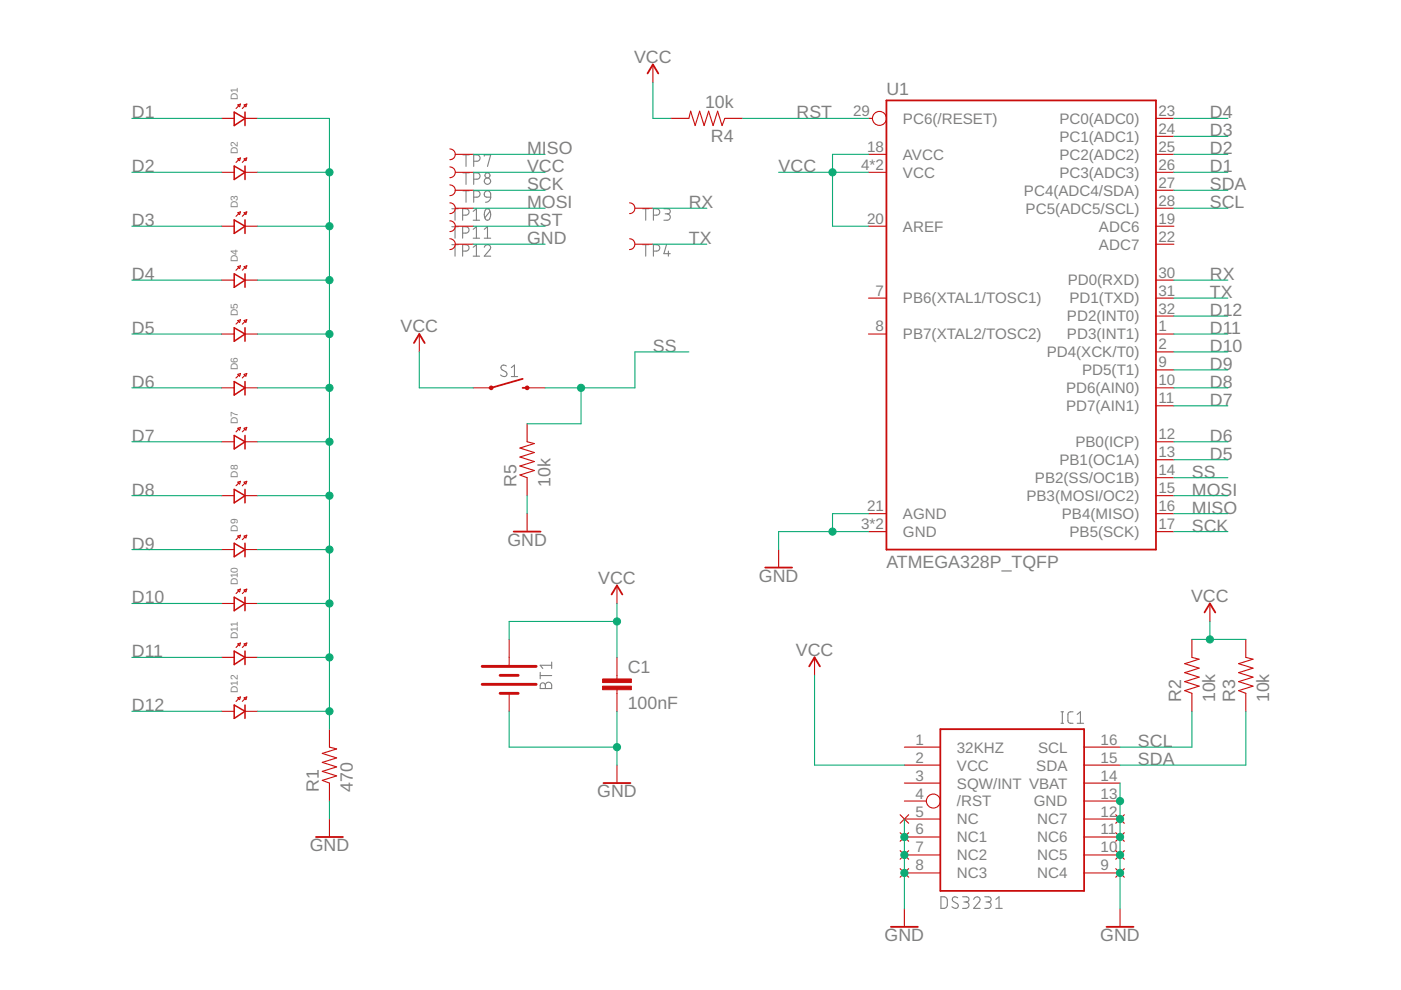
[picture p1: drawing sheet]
<svg xmlns="http://www.w3.org/2000/svg" width="297mm" height="210mm" viewBox="0 0 297 210" stroke-linecap="round" stroke-linejoin="round" font-family="sans-serif">
<g fill="none" stroke="#808080" stroke-width=".23">
<path d="M98.1 32.8h1.4M98.1 36.6h1.4M98.8 32.8v2.5M98.8 36.6v2.5M100.4 34.2h.7a.68 .68 0 0 0 .7-.7 .68 .68 0 0 0-.7-.7h-.7v2.5M100.4 38h.7a.68 .68 0 0 0 .7-.7 .68 .68 0 0 0-.7-.7h-.7v2.5M102.7 33.1v-.3h1.3l-.6 2.5M95.8 44.3h1.4M95.8 48.1h1.4M95.8 51.9h1.4M96.5 44.3v2.4M96.5 48.1v2.4"/>
<path d="M96.5 51.9v2.4M98.1 45.6h.7a.68 .68 0 0 0 .6-.7 .68 .68 0 0 0-.6-.6h-.7v2.4M98.1 49.4h.7a.68 .68 0 0 0 .6-.7 .68 .68 0 0 0-.6-.6h-.7v2.4M98.1 53.2h.7a.68 .68 0 0 0 .6-.6 .68 .68 0 0 0-.6-.7h-.7v2.4M98.1 40.4h1.4M98.8 40.4v2.5M100.3 44.8l.7-.5v2.4M100.3 48.6l.7-.5v2.4M100.3 52.4l.7-.5v2.4M100.3 46.7h1.4M100.3 50.5h1.4M100.3 54.3h1.4"/>
<path d="M100.4 41.8h.7a.68 .68 0 0 0 .7-.7 .68 .68 0 0 0-.7-.7h-.7v2.5M102.7 52.4a.66 .66 0 0 1 .9-.5 .66 .66 0 0 1 .2 1.1l-1.1 1.3h1.3M102.7 50.5h1.3M102.7 48.6l.7-.5v2.4M103 40.6l.5-.1 .5 .4v.9h-.8a.66 .66 0 0 1-.6-.5 .66 .66 0 0 1 .4-.7zM103 44.5l.1-.1a.69 .69 0 0 1 .7 .1 .69 .69 0 0 1 .2 .7 1.05 1.05 0 0 1-.8 1.5 1.73 1.73 0 0 1-.2-2.2zM103.9 44.8l-1.1 1.4M104 41.8l-.3 .8-.8 .3M136.2 44.3h1.4M136.2 51.9h1.4M136.9 44.3v2.4M136.9 51.9v2.4"/>
<path d="M138.5 45.6h.7a.68 .68 0 0 0 .7-.7 .68 .68 0 0 0-.7-.6h-.7v2.4M138.5 53.2h.7a.68 .68 0 0 0 .7-.6 .68 .68 0 0 0-.7-.7h-.7v2.4M140.8 44.3h.8a.54 .54 0 0 1 .5 .5 .54 .54 0 0 1-.5 .5h-.6M141.3 51.9l-.5 1.9h1.3M141.4 45.3a.68 .68 0 0 1 .7 .7 .68 .68 0 0 1-.7 .7h-.6M141.7 53.2v1.1M107.4 77.6a.61 .61 0 0 0-1-.1 .61 .61 0 0 0 .1 .9l.7 .4a.59 .59 0 0 1 .2 .9 .59 .59 0 0 1-.9 .1l-.4-.3M108.4 77.9l.7-.5v2.4M108.4 79.8h1.3M114.5 142.6v1.3M114.5 143.2h2.5M114.7 145l.3-.2h.4l.2 .5a.67 .67 0 0 1 .7-.7 .67 .67 0 0 1 .7 .7v.7h-2.5z"/>
<path d="M115.6 145.3v.7M117 140.4v1.3M117 141.1h-2.5l.6 .6M225 153.4h.5M225 150.9h.5M225.2 150.9v2.5M227.5 150.9h-.7l-.3 .2-.1 .4 .1 1.6 .3 .2 .7 .1M228.4 153.4h1.3M228.4 151.5l.7-.6v2.5M199.5 190.1l.9 .1 .4 .4v1.5l-.4 .5h-.9zM203.1 190.4a.61 .61 0 0 0-1-.2 .61 .61 0 0 0 .1 1l.7 .4a.62 .62 0 0 1 0 .9 .62 .62 0 0 1-.9-.1l-.2-.1M204.1 190.1h.8a.55 .55 0 0 1 .6 .6 .55 .55 0 0 1-.6 .5h-.5"/>
<path d="M204.8 191.2a.68 .68 0 0 1 .6 .7 .68 .68 0 0 1-.6 .7h-.7M206.4 190.7a.67 .67 0 0 1 1-.5 .67 .67 0 0 1 .2 1l-1.2 1.4h1.4M208.8 190.1h.8a.55 .55 0 0 1 .5 .6 .55 .55 0 0 1-.5 .5h-.5M209.5 191.2a.68 .68 0 0 1 .6 .7 .68 .68 0 0 1-.6 .7h-.7M211.1 192.6h1.4M211.1 190.7l.7-.6v2.5"/>
<circle cx="103.3" cy="37.2" r=".54"/>
<circle cx="103.4" cy="38.4" r=".68"/>
</g>
<g fill="none" stroke="#c90d0c" stroke-width=".38">
<path d="M137.3 15.6l1.1-1.9 1.2 1.9M187.9 21.3h57.2v95.2h-57.2zM87.8 72.7l1.1-1.9 1.1 1.9M110.8 82.2h1M110.8 80.3l-6.7 1.9M108.9 112.7h5.7M129.7 126l1.1-1.9 1.2 1.9M162.2 120.3h5.7M255.4 129.9l1.1-1.9 1.2 1.9M171.6 141.3l1.1-1.9 1.1 1.9M199.4 154.6h30.4v34.3h-30.4zM67 177.5h5.7"/>
<path d="M128 166h5.7M188.9 196.5h5.7M234.6 196.5h5.7"/>
</g>
<g fill="none" stroke="#c90d0c" stroke-width=".23">
<path d="M138.4 13.7v3.8M47 36.5h2.7M47 25.1h2.7M50.4 22.2l.6-.1-.2 .5zM50.4 33.7l.6-.2-.2 .6zM50.6 22.4l-.6 .6M50.6 33.9l-.6 .5M51.8 22.2l.5-.1-.2 .5zM51.8 33.7l.5-.2-.2 .6zM51.9 36.5h2.7M51.9 25.1h2.7M51.9 22.4l-.5 .6"/>
<path d="M51.9 33.9l-.5 .5M95.4 31.6a1.14 1.14 0 0 1 1.1 1.1 1.14 1.14 0 0 1-1.1 1.2M95.4 35.4a1.14 1.14 0 0 1 1.1 1.1 1.14 1.14 0 0 1-1.1 1.2M95.4 39.2a1.14 1.14 0 0 1 1.1 1.1 1.14 1.14 0 0 1-1.1 1.2M96.5 36.5h3.8M96.5 32.7h3.8M142.2 25.1h3.8l.4-1.5 1 3 .9-3 1 3 .9-3 1 3 .9-3 1 3 .6-1.5h3.8M184.1 36.5h3.8M184.1 32.7h3.8M184.1 25.1h.9M245.1 36.5h3.8M245.1 32.7h3.8"/>
<path d="M245.1 28.9h3.8M245.1 25.1h3.8M47 48h2.7M47 59.4h2.7M50.4 45.1l.6-.2-.2 .6zM50.4 56.5l.6-.2-.2 .6zM50.6 45.3l-.6 .6M50.6 56.7l-.6 .6M51.8 45.1l.5-.2-.2 .6zM51.8 56.5l.5-.2-.2 .6zM51.9 48h2.7M51.9 59.4h2.7"/>
<path d="M51.9 45.3l-.5 .6M51.9 56.7l-.5 .6M95.4 43a1.14 1.14 0 0 1 1.1 1.2 1.14 1.14 0 0 1-1.1 1.1M95.4 46.8a1.14 1.14 0 0 1 1.1 1.2 1.14 1.14 0 0 1-1.1 1.1M95.4 50.6a1.14 1.14 0 0 1 1.1 1.2 1.14 1.14 0 0 1-1.1 1.1M96.5 48h3.8M96.5 51.8h3.8M96.5 44.2h3.8M96.5 40.3h3.8M133.5 43a1.14 1.14 0 0 1 1.1 1.2 1.14 1.14 0 0 1-1.1 1.1M133.5 50.6a1.14 1.14 0 0 1 1.1 1.2 1.14 1.14 0 0 1-1.1 1.1M134.6 51.8h3.8"/>
<path d="M134.6 44.2h3.8M184.1 48h3.8M245.1 48h3.8M245.1 59.4h3.8M245.1 51.8h3.8M245.1 44.2h3.8M245.1 40.3h3.8M47 70.8h2.7M50.4 68l.6-.2-.2 .5zM50.4 79.4l.6-.2-.2 .6zM50.6 68.2l-.6 .5M50.6 79.6l-.6 .5"/>
<path d="M51.8 68l.5-.2-.2 .5zM51.8 79.4l.5-.2-.2 .6zM51.9 70.8h2.7M51.9 68.2l-.5 .5M51.9 79.6l-.5 .5M88.9 70.8v3.8M184.1 70.8h3.8M184.1 63.2h3.8M245.1 70.8h3.8M245.1 63.2h3.8M245.1 78.4h3.8M245.1 74.6h3.8"/>
<path d="M245.1 67h3.8M47 93.7h2.7M47 82.2h2.7M50.4 90.8l.6-.2-.2 .6zM50.6 91l-.6 .6M51.8 90.8l.5-.2-.2 .6zM51.9 93.7h2.7M51.9 82.2h2.7M51.9 91l-.5 .6M100.3 82.2h3.8M111.8 82.2h3.8M111.8 89.9v3.8l1.5 .3-3.1 1 3.1 .9-3.1 1 3.1 1-3.1 .9 3.1 1-3.1 .9 1.6 .6v3.8"/>
<path d="M245.1 97.5h3.8M245.1 93.7h3.8M245.1 86h3.8M245.1 82.2h3.8M47 105.1h2.7M47 116.5h2.7M50.4 102.2l.6-.2-.2 .6zM50.4 113.7l.6-.2-.2 .5zM50.6 102.4l-.6 .6M50.6 113.9l-.6 .5M51.8 102.2l.5-.2-.2 .6zM51.8 113.7l.5-.2-.2 .5z"/>
<path d="M51.9 105.1h2.7M51.9 102.4l-.5 .6M51.9 116.5h2.7M51.9 113.9l-.5 .5M111.8 108.9v3.8M165.1 116.5v3.8M184.1 112.7h3.8M184.1 108.9h3.8M245.1 112.7h3.8M245.1 108.9h3.8M245.1 105.1h3.8M245.1 101.3h3.8"/>
<path d="M47 128h2.7M47 139.4h2.7M50.4 125.1l.6-.2-.2 .6zM50.4 136.5l.6-.2-.2 .6zM50.6 125.3l-.6 .6M50.6 136.7l-.6 .6M51.8 125.1l.5-.2-.2 .6zM51.8 136.5l.5-.2-.2 .6zM51.9 128h2.7M51.9 125.3l-.5 .6M51.9 139.4h2.7M51.9 136.7l-.5 .6"/>
<path d="M107.9 135.6v5.3M130.8 124.1v3.9M130.8 139.4v4.6M172.7 139.4v3.8M252.7 135.6v3.8l1.5 .4-3 .9 3 1-3 .9 3 1-3 .9 3 1-3 .9 1.5 .6v3.8M256.5 128v3.8M264.1 135.6v3.8l1.6 .4-3.1 .9 3.1 1-3.1 .9 3.1 1-3.1 .9 3.1 1-3.1 .9 1.5 .6v3.8M47 150.8h2.7M50.4 148l.6-.2-.2 .5zM50.6 148.1l-.6 .6M51.8 148l.5-.2-.2 .5zM51.9 150.8h2.7"/>
<path d="M51.9 148.1l-.5 .6M69.8 154.6v3.8l1.6 .4-3.1 .9 3.1 1-3.1 .9 3.1 1-3.1 1 3.1 .9-3.1 1 1.5 .5v3.8M107.9 147v3.8M130.8 146.2v4.6M191.7 158.4h7.7M229.8 158.4h7.7M69.8 173.7v3.8M130.8 162.2v3.8M190.8 172.7l1.9 1.9M190.8 176.6l1.9 1.8M191.7 162.2h7.7M191.7 169.8h4.7"/>
<path d="M191.7 166h7.7M191.7 173.7h7.7M191.7 177.5h7.7M192.7 172.7l-1.9 1.9M192.7 176.6l-1.9 1.8M229.8 162.2h7.7M229.8 169.8h7.7M229.8 166h7.7M229.8 173.7h7.7M229.8 177.5h7.7M236.6 176.6l1.8 1.8M236.6 172.7l1.8 1.9"/>
<path d="M238.4 176.6l-1.8 1.8M238.4 172.7l-1.8 1.9M190.8 180.4l1.9 1.8M190.8 184.2l1.9 1.8M191.7 181.3h7.7M191.7 185.1h7.7M191.7 192.7v3.8M192.7 180.4l-1.9 1.8M192.7 184.2l-1.9 1.8M229.8 181.3h7.7M229.8 185.1h7.7M236.6 184.2l1.8 1.8"/>
<path d="M236.6 180.4l1.8 1.8M237.5 192.7v3.8M238.4 184.2l-1.8 1.8M238.4 180.4l-1.8 1.8"/>
<circle cx="186.5" cy="25.1" r="1.48"/>
<circle cx="197.9" cy="169.8" r="1.48"/>
</g>
<g fill="none" stroke="#c90d0c" stroke-width=".61">
<path d="M102.2 141.3h11.5M102.2 145.1h11.5M106 143.2h3.9M106 147h3.9"/>
<circle cx="104.1" cy="82.2" r=".19"/>
<circle cx="111.8" cy="82.2" r=".19"/>
</g>
<g fill="none" stroke="#c90d0c" stroke-width=".32">
<path d="M49.7 23.8l2.2 1.3-2.2 1.5zM49.7 35.2l2.2 1.3-2.2 1.6zM51.9 23.8v2.8M51.9 35.2v2.9M49.7 46.6l2.2 1.4-2.2 1.5zM49.7 58.1l2.2 1.3-2.2 1.5zM51.9 46.6v2.9M51.9 58.1v2.8M49.7 69.5l2.2 1.3-2.2 1.5zM51.9 69.5v2.8M49.7 80.9l2.2 1.3-2.2 1.6zM49.7 92.3l2.2 1.4-2.2 1.5z"/>
<path d="M51.9 80.9v2.9M51.9 92.3v2.9M49.7 103.8l2.2 1.3-2.2 1.5zM49.7 115.2l2.2 1.3-2.2 1.5zM51.9 103.8v2.8M51.9 115.2v2.8M49.7 126.6l2.2 1.4-2.2 1.5zM49.7 138l2.2 1.4-2.2 1.5zM51.9 126.6v2.9M51.9 138v2.9M49.7 149.5l2.2 1.3-2.2 1.5zM51.9 149.5v2.8"/>
</g>
<g fill="#c90d0c" stroke="#c90d0c" stroke-width=".21">
<path d="M127.8 145.5h6.1v.7h-6.1z"/>
<path d="M127.8 144h6.1v.7h-6.1z"/>
</g>
<g fill="none" stroke="#0dab76" stroke-width=".23">
<path d="M138.4 17.5v7.6h3.8M28 36.5h19M28 25.1h19M54.6 25.1h15.2v129.5M54.6 36.5h15.2M100.3 36.5h15.3M100.3 32.7h15.3M157.5 25.1h26.6M165.1 36.5h19M184.1 32.7h-7.6v15.3h7.6M248.9 36.5h11.4M248.9 32.7h11.4"/>
<path d="M248.9 25.1h11.4M248.9 28.9h11.4M28 48h19M28 59.4h19M54.6 48h15.2M54.6 59.4h15.2M100.3 51.8h15.3M100.3 48h15.3M100.3 44.2h15.3M100.3 40.3h15.3M138.4 51.8h11.5M138.4 44.2h11.5"/>
<path d="M248.9 59.4h11.4M248.9 44.2h11.4M248.9 40.3h11.4M28 70.8h19M54.6 70.8h15.2M88.9 74.6v7.6h11.4M146 74.6h-11.4v7.6h-19M248.9 63.2h11.4M248.9 74.6h11.4M248.9 67h11.4M248.9 70.8h11.4M248.9 78.4h11.4"/>
<path d="M28 82.2h19M28 93.7h19M54.6 82.2h15.2M54.6 93.7h15.2M123.2 82.2v7.7h-11.4M248.9 82.2h11.4M248.9 93.7h11.4M248.9 86h11.4M248.9 97.5h11.4M28 105.1h19M28 116.5h19M54.6 105.1h15.2"/>
<path d="M54.6 116.5h15.2M111.8 105.1v3.8M184.1 112.7h-19v3.8M184.1 108.9h-7.6v3.8M248.9 112.7h11.4M248.9 108.9h11.4M248.9 105.1h11.4M248.9 101.3h11.4M28 139.4h19M28 128h19M54.6 139.4h15.2M54.6 128h15.2"/>
<path d="M130.8 128v11.4M130.8 131.8h-22.9v3.8M252.7 135.6h11.4M256.5 131.8v3.8M28 150.8h19M54.6 150.8h15.2M107.9 150.8v7.6h22.9M130.8 150.8v11.4M172.7 143.2v19h19M252.7 150.8v7.6h-15.2M264.1 150.8v11.4h-26.6M69.8 169.8v3.9"/>
<path d="M191.7 173.7v19M237.5 166v26.7"/>
</g>
<g fill="#0dab76" stroke="#0dab76" stroke-width=".21">
<circle cx="130.8" cy="158.4" r=".76"/>
<circle cx="176.5" cy="112.7" r=".76"/>
<circle cx="191.7" cy="177.5" r=".76"/>
<circle cx="191.7" cy="181.3" r=".76"/>
<circle cx="191.7" cy="185.1" r=".76"/>
<circle cx="237.5" cy="177.5" r=".76"/>
<circle cx="237.5" cy="181.3" r=".76"/>
<circle cx="237.5" cy="173.7" r=".76"/>
<circle cx="237.5" cy="169.8" r=".76"/>
<circle cx="237.5" cy="185.1" r=".76"/>
<circle cx="130.8" cy="131.8" r=".76"/>
<circle cx="176.5" cy="36.5" r=".76"/>
<circle cx="256.5" cy="135.6" r=".76"/>
<circle cx="123.2" cy="82.2" r=".76"/>
<circle cx="69.8" cy="36.5" r=".76"/>
<circle cx="69.8" cy="48" r=".76"/>
<circle cx="69.8" cy="59.4" r=".76"/>
<circle cx="69.8" cy="70.8" r=".76"/>
<circle cx="69.8" cy="82.2" r=".76"/>
<circle cx="69.8" cy="93.7" r=".76"/>
<circle cx="69.8" cy="105.1" r=".76"/>
<circle cx="69.8" cy="116.5" r=".76"/>
<circle cx="69.8" cy="150.8" r=".76"/>
<circle cx="69.8" cy="128" r=".76"/>
<circle cx="69.8" cy="139.4" r=".76"/>
</g>
<g font-size="3.8" fill="#808080">
<text x="134.4" y="13.3">VCC</text>
<text x="149.5" y="22.8">10k</text>
<text x="187.9" y="20.2">U1</text>
<text x="28" y="25.1">D1</text>
<text x="168.9" y="25.1">RST</text>
<text x="256.5" y="28.9">D3</text>
<text x="256.5" y="25.1">D4</text>
<text x="111.8" y="32.7">MISO</text>
<text x="150.7" y="30">R4</text>
<text x="256.5" y="32.7">D2</text>
<text x="28" y="36.5">D2</text>
<text x="111.8" y="36.5">VCC</text>
<text x="111.8" y="40.3">SCK</text>
<text x="165.1" y="36.5">VCC</text>
<text x="256.5" y="36.5">D1</text>
<text x="256.5" y="40.3">SDA</text>
<text x="28" y="48">D3</text>
<text x="111.8" y="48">RST</text>
<text x="111.8" y="44.2">MOSI</text>
<text x="146" y="44.2">RX</text>
<text x="256.5" y="44.2">SCL</text>
<text x="111.8" y="51.8">GND</text>
<text x="146" y="51.8">TX</text>
<text x="28" y="59.4">D4</text>
<text x="256.5" y="59.4">RX</text>
<text x="256.5" y="63.2">TX</text>
<text x="28" y="70.8">D5</text>
<text x="84.9" y="70.4">VCC</text>
<text x="256.5" y="67">D12</text>
<text x="256.5" y="70.8">D11</text>
<text x="138.4" y="74.6">SS</text>
<text x="256.5" y="74.6">D10</text>
<text x="28" y="82.2">D6</text>
<text x="256.5" y="82.2">D8</text>
<text x="256.5" y="78.4">D9</text>
<text x="256.5" y="86">D7</text>
<text x="28" y="93.7">D7</text>
<text x="256.5" y="93.7">D6</text>
<text x="252.7" y="101.3">SS</text>
<text x="256.5" y="97.5">D5</text>
<text x="28" y="105.1">D8</text>
<text x="109.5" y="103.2" transform="rotate(-90 109.5 103.2)">R5</text>
<text x="116.7" y="103.2" transform="rotate(-90 116.7 103.2)">10k</text>
<text x="252.7" y="105.1">MOSI</text>
<text x="252.7" y="108.9">MISO</text>
<text x="252.7" y="112.7">SCK</text>
<text x="28" y="116.5">D9</text>
<text x="107.6" y="115.8">GND</text>
<text x="126.8" y="123.8">VCC</text>
<text x="160.9" y="123.4">GND</text>
<text x="187.9" y="120.3">ATMEGA328P_TQFP</text>
<text x="28" y="127.9">D10</text>
<text x="252.5" y="127.6">VCC</text>
<text x="28" y="139.4">D11</text>
<text x="133.1" y="142.6">C1</text>
<text x="168.7" y="139">VCC</text>
<text x="250.5" y="148.9" transform="rotate(-90 250.5 148.9)">R2</text>
<text x="257.7" y="148.9" transform="rotate(-90 257.7 148.9)">10k</text>
<text x="261.9" y="148.9" transform="rotate(-90 261.9 148.9)">R3</text>
<text x="269.1" y="148.9" transform="rotate(-90 269.1 148.9)">10k</text>
<text x="28" y="150.8">D12</text>
<text x="133.1" y="150.2">100nF</text>
<text x="241.3" y="158.4">SCL</text>
<text x="67.6" y="167.9" transform="rotate(-90 67.6 167.9)">R1</text>
<text x="74.8" y="167.9" transform="rotate(-90 74.8 167.9)">470</text>
<text x="241.3" y="162.2">SDA</text>
<text x="126.6" y="169.1">GND</text>
<text x="65.7" y="180.5">GND</text>
<text x="187.6" y="199.6">GND</text>
<text x="233.3" y="199.6">GND</text>
</g>
<g font-size="3.2" fill="#808080">
<text x="180.9" y="24.6">29</text>
<text x="191.4" y="26.2">PC6(/RESET)</text>
<text x="224.6" y="26.2">PC0(ADC0)</text>
<text x="245.6" y="28.4">24</text>
<text x="245.6" y="24.6">23</text>
<text x="182.6" y="36">4*2</text>
<text x="183.8" y="32.2">18</text>
<text x="191.4" y="33.9">AVCC</text>
<text x="224.6" y="33.9">PC2(ADC2)</text>
<text x="224.6" y="30.1">PC1(ADC1)</text>
<text x="245.6" y="36">26</text>
<text x="245.6" y="32.2">25</text>
<text x="191.4" y="37.7">VCC</text>
<text x="217.1" y="41.5">PC4(ADC4/SDA)</text>
<text x="224.6" y="37.7">PC3(ADC3)</text>
<text x="245.6" y="39.8">27</text>
<text x="183.8" y="47.4">20</text>
<text x="217.5" y="45.3">PC5(ADC5/SCL)</text>
<text x="245.6" y="47.4">19</text>
<text x="245.6" y="43.6">28</text>
<text x="191.4" y="49.1">AREF</text>
<text x="233" y="52.9">ADC7</text>
<text x="233" y="49.1">ADC6</text>
<text x="245.6" y="51.2">22</text>
<text x="245.6" y="58.9">30</text>
<text x="185.6" y="62.7">7</text>
<text x="191.4" y="64.3">PB6(XTAL1/TOSC1)</text>
<text x="226.4" y="60.5">PD0(RXD)</text>
<text x="226.7" y="64.3">PD1(TXD)</text>
<text x="245.6" y="62.7">31</text>
<text x="185.6" y="70.3">8</text>
<text x="191.4" y="72">PB7(XTAL2/TOSC2)</text>
<text x="226.2" y="72">PD3(INT1)</text>
<text x="226.2" y="68.1">PD2(INT0)</text>
<text x="245.6" y="70.3">1</text>
<text x="245.6" y="66.5">32</text>
<text x="221.9" y="75.8">PD4(XCK/T0)</text>
<text x="245.6" y="77.9">9</text>
<text x="245.6" y="74.1">2</text>
<text x="226" y="83.4">PD6(AIN0)</text>
<text x="229.4" y="79.6">PD5(T1)</text>
<text x="245.6" y="81.7">10</text>
<text x="226" y="87.2">PD7(AIN1)</text>
<text x="245.6" y="85.5">11</text>
<text x="228" y="94.8">PB0(ICP)</text>
<text x="245.6" y="93.1">12</text>
<text x="224.6" y="98.6">PB1(OC1A)</text>
<text x="245.6" y="100.8">14</text>
<text x="245.6" y="96.9">13</text>
<text x="217.6" y="106.2">PB3(MOSI/OC2)</text>
<text x="219.4" y="102.4">PB2(SS/OC1B)</text>
<text x="245.6" y="104.6">15</text>
<text x="182.6" y="112.2">3*2</text>
<text x="183.8" y="108.4">21</text>
<text x="191.4" y="113.9">GND</text>
<text x="191.4" y="110">AGND</text>
<text x="225.1" y="110">PB4(MISO)</text>
<text x="226.7" y="113.9">PB5(SCK)</text>
<text x="245.6" y="112.2">17</text>
<text x="245.6" y="108.4">16</text>
<text x="194.1" y="157.9">1</text>
<text x="194.1" y="161.7">2</text>
<text x="202.9" y="159.6">32KHZ</text>
<text x="220.1" y="159.6">SCL</text>
<text x="233.4" y="157.9">16</text>
<text x="233.4" y="161.7">15</text>
<text x="194.1" y="165.5">3</text>
<text x="202.9" y="167.2">SQW/INT VBAT</text>
<text x="202.9" y="163.4">VCC</text>
<text x="219.7" y="163.4">SDA</text>
<text x="233.4" y="165.5">14</text>
<text x="194.1" y="169.3">4</text>
<text x="194.1" y="173.1">5</text>
<text x="202.9" y="171">/RST</text>
<text x="219.2" y="171">GND</text>
<text x="233.4" y="169.3">13</text>
<text x="233.4" y="173.1">12</text>
<text x="194.1" y="176.9">6</text>
<text x="202.9" y="174.8">NC</text>
<text x="202.9" y="178.6">NC1</text>
<text x="219.9" y="178.6">NC6</text>
<text x="219.9" y="174.8">NC7</text>
<text x="233.4" y="176.9">11</text>
<text x="194.1" y="180.7">7</text>
<text x="194.1" y="184.5">8</text>
<text x="202.9" y="182.4">NC2</text>
<text x="219.9" y="182.4">NC5</text>
<text x="233.4" y="184.5">9</text>
<text x="233.4" y="180.7">10</text>
<text x="202.9" y="186.2">NC3</text>
<text x="219.9" y="186.2">NC4</text>
</g>
<g font-size="2.1" fill="#808080">
<text x="50.4" y="21.3" transform="rotate(-90 50.4 21.3)">D1</text>
<text x="50.4" y="32.7" transform="rotate(-90 50.4 32.7)">D2</text>
<text x="50.4" y="44.2" transform="rotate(-90 50.4 44.2)">D3</text>
<text x="50.4" y="55.6" transform="rotate(-90 50.4 55.6)">D4</text>
<text x="50.4" y="67" transform="rotate(-90 50.4 67)">D5</text>
<text x="50.4" y="78.4" transform="rotate(-90 50.4 78.4)">D6</text>
<text x="50.4" y="89.9" transform="rotate(-90 50.4 89.9)">D7</text>
<text x="50.4" y="101.3" transform="rotate(-90 50.4 101.3)">D8</text>
<text x="50.4" y="112.7" transform="rotate(-90 50.4 112.7)">D9</text>
<text x="50.4" y="124.1" transform="rotate(-90 50.4 124.1)">D10</text>
<text x="50.4" y="135.6" transform="rotate(-90 50.4 135.6)">D11</text>
<text x="50.4" y="147" transform="rotate(-90 50.4 147)">D12</text>
</g>
</svg>
